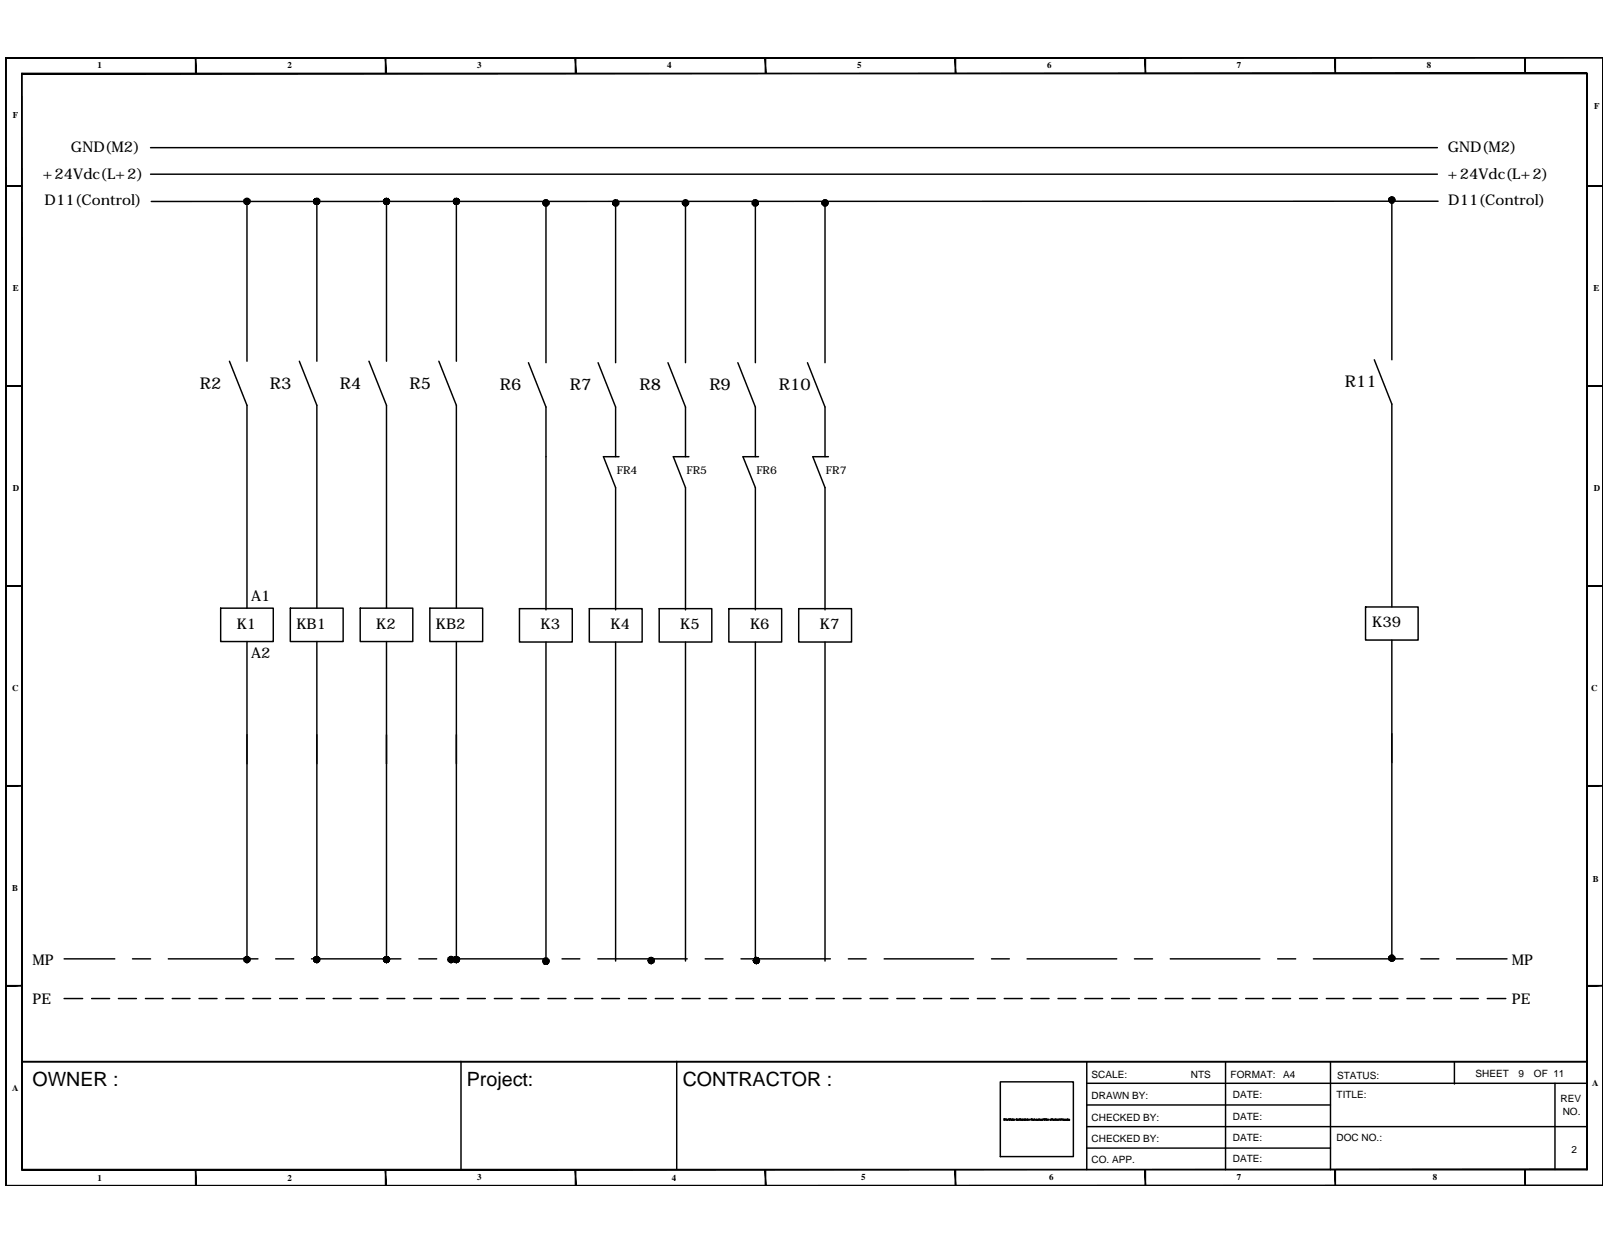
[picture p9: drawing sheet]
<svg xmlns="http://www.w3.org/2000/svg" width="279mm" height="216mm" viewBox="0 0 279 216" stroke-linecap="round" stroke-linejoin="round" font-family="sans-serif">
<!-- layer: FRAME -->
<g fill="#000" stroke="#000" stroke-width=".17">
<path d="M.9 10h277.8zM.9 10.1l277.8-.1z"/>
<path d="M3.7 12.8l.2 190.5v-190.5zM3.7 12.8l.2 190.5h-.2z"/>
<path d="M34 10l.1 2.8v-2.8zM34 10l.1 2.8h-.1z"/>
<path d="M67 10l.1 2.8v-2.8zM67 10l.1 2.8h-.1z"/>
<path d="M100 10l.1 2.8v-2.8zM100 10l.1 2.8h-.1z"/>
<path d="M133 10l.2 2.8v-2.8zM133 10l.2 2.8h-.2z"/>
<path d="M166 10l.2 2.8v-2.8zM166 10l.2 2.8h-.2z"/>
<path d="M199.1 10l.1 2.8v-2.8zM199.1 10l.1 2.8h-.1z"/>
<path d="M232.1 10l.1 2.8v-2.8zM232.1 10l.1 2.8h-.1z"/>
<path d="M265.1 10l.1 2.8v-2.8zM265.1 10l.1 2.8h-.1z"/>
<path d="M3.8 12.8h272.1v-.1zM3.8 12.7h272.1l-272.1 .1z"/>
<path d="M278.7 10v196.1zM278.7 10v196.1z"/>
<path d="M1 32.3v.1l2.8-.1zM1 32.4l2.8-.1v.1z"/>
<path d="M275.9 32.3v.1l2.8-.1zM275.9 32.4l2.8-.1v.1z"/>
<path d="M1 67v.2l2.8-.2zM1 67.2l2.8-.2v.2z"/>
<path d="M275.9 67v.2l2.8-.2zM275.9 67.2l2.8-.2v.2z"/>
<path d="M1 101.8v.1l2.8-.1zM1 101.9l2.8-.1v.1z"/>
<path d="M275.9 101.8v.1l2.8-.1zM275.9 101.9l2.8-.1v.1z"/>
<path d="M1 136.5v.2l2.8-.2zM1 136.7l2.8-.2v.2z"/>
<path d="M275.9 136.5v.2l2.8-.2zM275.9 136.7l2.8-.2v.2z"/>
<path d="M1 171.3v.1l2.8-.1zM1 171.4l2.8-.1v.1z"/>
<path d="M275.9 171.3v.1l2.8-.1zM275.9 171.4l2.8-.1v.1z"/>
<path d="M.9 10v196.1h.2zM.9 10h.2v196.1z"/>
<path d="M3.8 203.3v.1l272.1-.1zM3.8 203.4l272.1-.1v.1z"/>
<path d="M34 203.3l.1 2.8v-2.8zM34 203.3l.1 2.8h-.1z"/>
<path d="M67 203.3l.1 2.8v-2.8zM67 203.3l.1 2.8h-.1z"/>
<path d="M100 203.3l.1 2.8v-2.8zM100 203.3l.1 2.8h-.1z"/>
<path d="M133 203.4v2.7h.2zM133 203.4h.2v2.7z"/>
<path d="M166 203.3l.2 2.8v-2.8zM166 203.3l.2 2.8h-.2z"/>
<path d="M199.1 203.3l.1 2.8v-2.8zM199.1 203.3l.1 2.8h-.1z"/>
<path d="M232.1 203.3l.1 2.8v-2.8zM232.1 203.3l.1 2.8h-.1z"/>
<path d="M265.1 203.3l.1 2.8v-2.8zM265.1 203.3l.1 2.8h-.1z"/>
<path d="M275.9 12.8v190.5h.1zM275.9 12.8h.1v190.5z"/>
<path d="M1 206.1h277.7zM1 206.1h277.7z"/>
</g>
<path d="M3.8 184.5h272.1zM3.8 184.6v18.7M188.9 192.1h42.4M188.9 195.8h86.9M188.9 188.3h86.9M188.9 199.6h42.4M188.9 184.6v18.7" fill="none" stroke="#000" stroke-width=".25"/>
<!-- layer: 0 -->
<g fill="none" stroke="#000" stroke-width=".25">
<path d="M26.2 30.3h223.7M26.2 25.7h223.7M42.9 35v27.8M55.1 35v27.8M67.2 35v27.8M79.3 35v27.8M94.9 35.3v27.7M107 35.3v27.7M119.2 35.3v27.7M131.3 35.3v27.7M143.4 35.3v27.7M242 34.8v27.7"/>
<path d="M250 35h-223.7M42.9 70.5v35.2M55.1 70.5v35.2M67.2 70.5v35.2M79.3 70.5v35.2M94.9 70.8v35.2M104.9 79.4h2.7M107 70.8v8.6M117.1 79.4h2.7M119.2 70.8v8.6M129.2 79.4h2.7M131.3 70.8v8.6"/>
<path d="M141.3 79.4h2.7M143.4 70.8v8.6M242 70.2v35.3M107 84.8v21.2M119.2 84.8v21.2M131.3 84.8v21.2M143.4 84.8v21.2M38.4 105.7h9.1v5.8h-9.1zM42.9 111.5v55.3M50.5 105.7h9.2v5.8h-9.2zM55.1 111.5v55.3M62.6 105.7h9.2v5.8h-9.2z"/>
<path d="M67.2 111.5v55.3M74.7 105.7h9.2v5.8h-9.2zM79.3 111.5v55.3M90.3 105.8h9.2v5.8h-9.2zM94.9 111.6v55.5M102.5 105.8h9.1v5.8h-9.1zM107 111.6v55.5M114.6 105.8h9.2v5.8h-9.2zM119.2 111.6v55.5M126.7 105.8h9.2v5.8h-9.2zM131.3 111.6v55.5M138.9 105.8h9.2v5.8h-9.2z"/>
<path d="M143.4 111.6v55.5M237.4 105.5h9.2v5.8h-9.2zM242 111.3v55.3M11.1 166.7h8.9M11.1 173.6h3.3M15.9 173.6h3.2M20.6 173.6h3.1M23 166.7h3.2M25.3 173.6h3.1M29.3 166.7h15.5M29.9 173.6h3.1M34.6 173.6h3.1"/>
<path d="M39.3 173.6h3.1M44 173.6h3M47.9 166.7h3.2M48.6 173.6h3.1M53.3 173.6h3.1M54.2 166.7h15.5M57.9 173.6h3.2M62.6 173.6h3.1M67.3 173.6h3.1M71.9 173.6h3.1M72.8 166.7h3.1M76.6 173.6h3.1"/>
<path d="M79.1 166.7h15.5M81.3 173.6h3.1M86 173.6h3M90.6 173.6h3.1M95.3 173.6h3.1M97.7 166.7h3.1M99.9 173.6h3.2M103.9 166.7h15.6M104.6 173.6h3.1M109.3 173.6h3.1M113.9 173.6h3.2M118.6 173.6h3.1"/>
<path d="M122.6 166.7h3.1M123.3 173.6h3.1M127.9 173.6h3.1M128.8 166.7h15.6M132.6 173.6h3.1M137.3 173.6h3.1M141.9 173.6h3.1M146.6 173.6h3.1M147.5 166.7h3.1M151.3 173.6h3.1M153.7 166.7h15.6M155.9 173.6h3.2"/>
<path d="M160.6 173.6h3.1M165.3 173.6h3.1M169.9 173.6h3.1M172.4 166.7h3.1M174.6 173.6h3.1M178.6 166.7h15.6M179.3 173.6h3.1M184 173.6h3M188.6 173.6h3.1M193.3 173.6h3.1M197.2 166.7h3.2M197.9 173.6h3.2"/>
<path d="M202.6 173.6h3.1M203.5 166.7h15.5M207.3 173.6h3.1M211.9 173.6h3.1M216.6 173.6h3.1M221.2 173.6h3.2M222.1 166.7h3.2M225.9 173.6h3.1M228.4 166.7h15.5M230.6 173.6h3.1M235.3 173.6h3.1M239.9 173.6h3.1"/>
<path d="M244.6 173.6h3.1M247 166.7h3.2M249.3 173.6h3.1M253.3 166.7h8.7M253.9 173.6h3.1M258.6 173.6h3.2M80.2 184.5v18.8M117.7 184.5v18.8M173.9 188.1h12.7v13h-12.7zM174.6 194.5h.1M174.6 194.7h.1M174.6 194.5v.2"/>
<path d="M174.7 194.6v.1M174.8 194.5l.1 .2M174.9 194.6l.2 .1M174.9 194.5v.2M175.1 194.7h.1M175.2 194.6v.1M175.3 194.6l-.1 .1M175.4 194.5l.1 .2M175.5 194.6h.2v-.1h-.2v.2M175.7 194.5v.2M175.8 194.6h.1h-.1l.1 .1M176 194.6h.1z"/>
<path d="M176.1 194.5v.2M176.2 194.6h.1h-.1v.1M176.5 194.6h-.2l.2 .1M176.7 194.6l.1-.1h-.1v.2M176.9 194.6h.1v.1zM177 194.7h.1M177.1 194.6h.1M177.1 194.6v.1M177.3 194.5v.2M177.3 194.6l.1 .1M177.4 194.6h-.1M177.4 194.5v.2"/>
<path d="M177.5 194.6l.1 .1M177.5 194.6v.1M177.7 194.7h.1v-.1l-.1 .1h.1M177.9 194.5l.1 .2M178.1 194.6h.1l-.1 .1M178.1 194.6v.1M178.2 194.5v.2M178.3 194.6h.1v.1M178.5 194.6h.1zM178.6 194.5v.2M178.7 194.6h.1h-.1v.1M179 194.6h-.1v.1h.1"/>
<path d="M179.2 194.6h.1M179.3 194.5v.2M179.4 194.5v.2M179.5 194.6l.1 .1M179.5 194.6v.1M179.6 194.6l.2 .1zM179.8 194.7h.1M179.8 194.5l.1 .2M180.1 194.6h.1v.1h-.1M180.1 194.6v.1M180.3 194.6l.1 .1zM180.4 194.7h.1"/>
<path d="M180.6 194.6h-.1l.1 .1M180.7 194.5v.2M180.7 194.6l.1 .1M180.8 194.6h-.1M180.9 194.6v.1zM180.9 194.7h.1M181 194.7h.2l-.1-.1-.1 .1h.2M181.2 194.6h.1h-.1l.1 .1M181.4 194.5l.1 .2M181.6 194.6l.1-.1h-.1v.2M181.8 194.5v.2M181.8 194.6h.2z"/>
<path d="M182 194.5v.2M182 194.6h.1h-.1l.1 .1M182.3 194.6h-.1v.1h.1M182.6 194.6l.1 .1zM182.7 194.7h.1M182.8 194.6h.3M182.8 194.5l.1 .2M183 194.5l.1 .2M183.1 194.6l.1 .1zM183.2 194.7h.1M183.4 194.6h-.1v.1h.1M183.5 194.6l.1 .1"/>
<path d="M183.5 194.5v.2M183.7 194.6h.1v.1M183.7 194.6v.1M183.9 194.6h.1h-.1l.1 .1M184 194.6l.2 .1M184 194.6v.1M184.2 194.6h.1M184.3 194.5v.2M184.5 194.6l-.1 .1M184.6 194.5l.1 .2M184.8 194.5v.2M184.9 194.6l.1 .1h-.1z"/>
<path d="M185.1 194.7h.1l-.1-.1v.1h.1M185.2 194.6h.1v.1zM185.4 194.7h.1M185.6 194.6v.1h-.1M185.6 194.5h.1M185.6 194.6h.2l-.2 .1M185.6 194.6v.1M185.8 194.7h.1v-.1l-.1 .1h.1M213.1 184.6v18.7M231.3 184.6v18.7M252.9 184.7v3.7M270.4 188.3v15"/>
</g>
<g fill="#000" stroke="#000" stroke-width=".17">
<path d="M42.4 35l.1 .3 .4-.3zM42.5 35.3l.4-.3-.2 .5zM42.9 35l-.2 .5h.2z"/>
<path d="M42.4 35l.1 .3 .4-.3zM42.5 35.3l.4-.3-.2 .5zM42.9 35l-.2 .5h.2z"/>
<path d="M42.5 35l.1 .2 .3-.2zM42.6 35.2l.3-.2-.2 .4zM42.9 35l-.2 .4h.2z"/>
<path d="M42.5 35l.1 .2 .3-.2zM42.6 35.2l.3-.2-.2 .4zM42.9 35l-.2 .4h.2z"/>
<path d="M42.7 34.6l.2 .4v-.4zM42.6 34.8l.1-.2 .2 .4zM42.6 34.8l-.1 .2h.4z"/>
<path d="M42.9 35v.4h.3zM42.9 35l.4 .2-.1 .2zM42.9 35l.4 .2 .1-.2z"/>
<path d="M42.7 34.5l.2 .5v-.5zM42.5 34.7l.2-.2 .2 .5zM42.5 34.7l-.1 .3h.5z"/>
<path d="M42.9 35v.5h.3zM42.9 35l.5 .3-.2 .2zM42.9 35l.5 .3 .1-.3z"/>
<path d="M42.7 34.6l.2 .4v-.4zM42.6 34.8l.1-.2 .2 .4zM42.6 34.8l-.1 .2h.4z"/>
<path d="M42.9 35v.4h.3zM42.9 35l.4 .2-.1 .2zM42.9 35l.4 .2 .1-.2z"/>
<path d="M42.7 34.5l.2 .5v-.5zM42.5 34.7l.2-.2 .2 .5zM42.5 34.7l-.1 .3h.5z"/>
<path d="M42.9 35v.5h.3zM42.9 35l.5 .3-.2 .2zM42.9 35l.5 .3 .1-.3z"/>
<path d="M42.9 35h.5l-.1-.2zM43.2 34.6l.1 .2-.4 .2zM42.9 34.6v.4l.3-.4z"/>
<path d="M42.9 35h.5l-.1-.2zM43.2 34.6l.1 .2-.4 .2zM42.9 34.6v.4l.3-.4z"/>
<path d="M42.9 35h.6l-.1-.3zM43.2 34.5l.2 .2-.5 .3zM42.9 34.5v.5l.3-.5z"/>
<path d="M42.9 35h.6l-.1-.3zM43.2 34.5l.2 .2-.5 .3zM42.9 34.5v.5l.3-.5z"/>
<path d="M54.5 35l.1 .3 .5-.3zM54.6 35.3l.5-.3-.3 .5zM55.1 35l-.3 .5h.3z"/>
<path d="M54.5 35l.1 .3 .5-.3zM54.6 35.3l.5-.3-.3 .5zM55.1 35l-.3 .5h.3z"/>
<path d="M54.7 35v.2l.4-.2zM54.7 35.2l.4-.2-.2 .4zM55.1 35l-.2 .4h.2z"/>
<path d="M54.7 35v.2l.4-.2zM54.7 35.2l.4-.2-.2 .4zM55.1 35l-.2 .4h.2z"/>
<path d="M54.9 34.6l.2 .4v-.4zM54.7 34.8l.2-.2 .2 .4zM54.7 34.8v.2h.4z"/>
<path d="M55.1 35v.4h.2zM55.1 35l.3 .2-.1 .2zM55.1 35l.3 .2 .1-.2z"/>
<path d="M54.8 34.5l.3 .5v-.5zM54.8 34.5l.3 .5-.5-.3zM54.6 34.7l-.1 .3h.6z"/>
<path d="M55.1 35v.5h.2zM55.1 35l.5 .3-.3 .2zM55.1 35l.5 .3v-.3z"/>
<path d="M54.9 34.6l.2 .4v-.4zM54.7 34.8l.2-.2 .2 .4zM54.7 34.8v.2h.4z"/>
<path d="M55.1 35v.4h.2zM55.1 35l.3 .2-.1 .2zM55.1 35l.3 .2 .1-.2z"/>
<path d="M54.8 34.5l.3 .5v-.5zM54.8 34.5l.3 .5-.5-.3zM54.6 34.7l-.1 .3h.6z"/>
<path d="M55.1 35v.5h.2zM55.1 35l.5 .3-.3 .2zM55.1 35l.5 .3v-.3z"/>
<path d="M55.1 35h.4l-.1-.2zM55.3 34.6l.1 .2-.3 .2zM55.1 34.6v.4l.2-.4z"/>
<path d="M55.1 35h.4l-.1-.2zM55.3 34.6l.1 .2-.3 .2zM55.1 34.6v.4l.2-.4z"/>
<path d="M55.1 35h.5v-.3zM55.3 34.5l.3 .2-.5 .3zM55.1 34.5v.5l.2-.5z"/>
<path d="M55.1 35h.5v-.3zM55.3 34.5l.3 .2-.5 .3zM55.1 34.5v.5l.2-.5z"/>
<path d="M66.6 35l.1 .3 .5-.3zM66.7 35.3l.5-.3-.3 .5zM67.2 35l-.3 .5h.3z"/>
<path d="M66.6 35l.1 .3 .5-.3zM66.7 35.3l.5-.3-.3 .5zM67.2 35l-.3 .5h.3z"/>
<path d="M66.8 35l.1 .2 .3-.2zM66.9 35.2l.3-.2-.2 .4zM67.2 35l-.2 .4h.2z"/>
<path d="M66.8 35l.1 .2 .3-.2zM66.9 35.2l.3-.2-.2 .4zM67.2 35l-.2 .4h.2z"/>
<path d="M67 34.6l.2 .4v-.4zM67 34.6l.2 .4-.3-.2zM66.9 34.8l-.1 .2h.4z"/>
<path d="M67.2 35v.4h.2zM67.2 35l.4 .2-.2 .2zM67.2 35l.4 .2v-.2z"/>
<path d="M66.9 34.5l.3 .5v-.5zM66.9 34.5l.3 .5-.5-.3zM66.7 34.7l-.1 .3h.6z"/>
<path d="M67.2 35v.5h.3zM67.2 35l.5 .3-.2 .2zM67.2 35l.5 .3v-.3z"/>
<path d="M67 34.6l.2 .4v-.4zM67 34.6l.2 .4-.3-.2zM66.9 34.8l-.1 .2h.4z"/>
<path d="M67.2 35v.4h.2zM67.2 35l.4 .2-.2 .2zM67.2 35l.4 .2v-.2z"/>
<path d="M66.9 34.5l.3 .5v-.5zM66.9 34.5l.3 .5-.5-.3zM66.7 34.7l-.1 .3h.6z"/>
<path d="M67.2 35v.5h.3zM67.2 35l.5 .3-.2 .2zM67.2 35l.5 .3v-.3z"/>
<path d="M67.2 35h.4v-.2zM67.4 34.6l.2 .2-.4 .2zM67.2 34.6v.4l.2-.4z"/>
<path d="M67.2 35h.4v-.2zM67.4 34.6l.2 .2-.4 .2zM67.2 34.6v.4l.2-.4z"/>
<path d="M67.2 35h.5v-.3zM67.5 34.5l.2 .2-.5 .3zM67.2 34.5v.5l.3-.5z"/>
<path d="M67.2 35h.5v-.3zM67.5 34.5l.2 .2-.5 .3zM67.2 34.5v.5l.3-.5z"/>
<path d="M78.8 35l.1 .3 .4-.3zM78.9 35.3l.4-.3-.2 .5zM79.3 35l-.2 .5h.2z"/>
<path d="M78.8 35l.1 .3 .4-.3zM78.9 35.3l.4-.3-.2 .5zM79.3 35l-.2 .5h.2z"/>
<path d="M78.9 35l.1 .2 .3-.2zM79 35.2l.3-.2-.2 .4zM79.3 35l-.2 .4h.2z"/>
<path d="M78.9 35l.1 .2 .3-.2zM79 35.2l.3-.2-.2 .4zM79.3 35l-.2 .4h.2z"/>
<path d="M79.1 34.6l.2 .4v-.4zM79 34.8l.1-.2 .2 .4zM79 34.8l-.1 .2h.4z"/>
<path d="M79.3 35v.4h.3zM79.3 35l.4 .2-.1 .2zM79.3 35l.4 .2 .1-.2z"/>
<path d="M79.1 34.5l.2 .5v-.5zM79.1 34.5l.2 .5-.4-.3zM78.9 34.7l-.1 .3h.5z"/>
<path d="M79.3 35v.5h.3zM79.3 35l.5 .3-.2 .2zM79.3 35l.5 .3 .1-.3z"/>
<path d="M79.1 34.6l.2 .4v-.4zM79 34.8l.1-.2 .2 .4zM79 34.8l-.1 .2h.4z"/>
<path d="M79.3 35v.4h.3zM79.3 35l.4 .2-.1 .2zM79.3 35l.4 .2 .1-.2z"/>
<path d="M79.1 34.5l.2 .5v-.5zM79.1 34.5l.2 .5-.4-.3zM78.9 34.7l-.1 .3h.5z"/>
<path d="M79.3 35v.5h.3zM79.3 35l.5 .3-.2 .2zM79.3 35l.5 .3 .1-.3z"/>
<path d="M79.3 35h.5l-.1-.2zM79.6 34.6l.1 .2-.4 .2zM79.3 34.6v.4l.3-.4z"/>
<path d="M79.3 35h.5l-.1-.2zM79.6 34.6l.1 .2-.4 .2zM79.3 34.6v.4l.3-.4z"/>
<path d="M79.3 35h.6l-.1-.3zM79.6 34.5l.2 .2-.5 .3zM79.3 34.5v.5l.3-.5z"/>
<path d="M79.3 35h.6l-.1-.3zM79.6 34.5l.2 .2-.5 .3zM79.3 34.5v.5l.3-.5z"/>
<path d="M94.4 35.3l.1 .2 .4-.2zM94.5 35.5l.4-.2-.3 .4zM94.9 35.3l-.3 .4 .3 .1z"/>
<path d="M94.4 35.3l.1 .2 .4-.2zM94.5 35.5l.4-.2-.3 .4zM94.9 35.3l-.3 .4 .3 .1z"/>
<path d="M94.5 35.3v.2l.4-.2zM94.5 35.5l.4-.2-.2 .3zM94.9 35.3l-.2 .3 .2 .1z"/>
<path d="M94.5 35.3v.2l.4-.2zM94.5 35.5l.4-.2-.2 .3zM94.9 35.3l-.2 .3 .2 .1z"/>
<path d="M94.7 34.9l.2 .4v-.4zM94.7 34.9l.2 .4-.4-.2zM94.5 35.1v.2h.4z"/>
<path d="M94.9 35.3v.4l.2-.1zM94.9 35.3l.4 .2-.2 .1zM94.9 35.3l.4 .2v-.2z"/>
<path d="M94.6 34.8l.3 .5v-.6zM94.6 34.8l.3 .5-.4-.3zM94.5 35l-.1 .3h.5z"/>
<path d="M94.9 35.3v.5l.3-.1zM94.9 35.3l.5 .2-.2 .2zM94.9 35.3l.5 .2 .1-.2z"/>
<path d="M94.7 34.9l.2 .4v-.4zM94.7 34.9l.2 .4-.4-.2zM94.5 35.1v.2h.4z"/>
<path d="M94.9 35.3v.4l.2-.1zM94.9 35.3l.4 .2-.2 .1zM94.9 35.3l.4 .2v-.2z"/>
<path d="M94.6 34.8l.3 .5v-.6zM94.6 34.8l.3 .5-.4-.3zM94.5 35l-.1 .3h.5z"/>
<path d="M94.9 35.3v.5l.3-.1zM94.9 35.3l.5 .2-.2 .2zM94.9 35.3l.5 .2 .1-.2z"/>
<path d="M94.9 35.3h.4v-.2zM95.1 34.9l.2 .2-.4 .2zM94.9 34.9v.4l.2-.4z"/>
<path d="M94.9 35.3h.4v-.2zM95.1 34.9l.2 .2-.4 .2zM94.9 34.9v.4l.2-.4z"/>
<path d="M94.9 35.3h.6l-.1-.3zM95.2 34.8l.2 .2-.5 .3zM94.9 34.7v.6l.3-.5z"/>
<path d="M94.9 35.3h.6l-.1-.3zM95.2 34.8l.2 .2-.5 .3zM94.9 34.7v.6l.3-.5z"/>
<path d="M106.5 35.3l.1 .2 .4-.2zM106.6 35.5l.4-.2-.2 .4zM107 35.3l-.2 .4 .2 .1z"/>
<path d="M106.5 35.3l.1 .2 .4-.2zM106.6 35.5l.4-.2-.2 .4zM107 35.3l-.2 .4 .2 .1z"/>
<path d="M106.7 35.3v.2l.3-.2zM106.7 35.5l.3-.2-.2 .3zM107 35.3l-.2 .3 .2 .1z"/>
<path d="M106.7 35.3v.2l.3-.2zM106.7 35.5l.3-.2-.2 .3zM107 35.3l-.2 .3 .2 .1z"/>
<path d="M106.8 34.9l.2 .4v-.4zM106.8 34.9l.2 .4-.3-.2zM106.7 35.1v.2h.3z"/>
<path d="M107 35.3v.4l.2-.1zM107 35.3l.4 .2-.2 .1zM107 35.3l.4 .2 .1-.2z"/>
<path d="M106.8 34.8l.2 .5v-.6zM106.8 34.8l.2 .5-.4-.3zM106.6 35l-.1 .3h.5z"/>
<path d="M107 35.3v.5l.3-.1zM107 35.3l.5 .2-.2 .2zM107 35.3l.5 .2 .1-.2z"/>
<path d="M106.8 34.9l.2 .4v-.4zM106.8 34.9l.2 .4-.3-.2zM106.7 35.1v.2h.3z"/>
<path d="M107 35.3v.4l.2-.1zM107 35.3l.4 .2-.2 .1zM107 35.3l.4 .2 .1-.2z"/>
<path d="M106.8 34.8l.2 .5v-.6zM106.8 34.8l.2 .5-.4-.3zM106.6 35l-.1 .3h.5z"/>
<path d="M107 35.3v.5l.3-.1zM107 35.3l.5 .2-.2 .2zM107 35.3l.5 .2 .1-.2z"/>
<path d="M107 35.3h.5l-.1-.2zM107.2 34.9l.2 .2-.4 .2zM107 34.9v.4l.2-.4z"/>
<path d="M107 35.3h.5l-.1-.2zM107.2 34.9l.2 .2-.4 .2zM107 34.9v.4l.2-.4z"/>
<path d="M107 35.3h.6l-.1-.3zM107.3 34.8l.2 .2-.5 .3zM107 34.7v.6l.3-.5z"/>
<path d="M107 35.3h.6l-.1-.3zM107.3 34.8l.2 .2-.5 .3zM107 34.7v.6l.3-.5z"/>
<path d="M118.6 35.3l.1 .2 .5-.2zM118.7 35.5l.5-.2-.3 .4zM119.2 35.3l-.3 .4 .3 .1z"/>
<path d="M118.6 35.3l.1 .2 .5-.2zM118.7 35.5l.5-.2-.3 .4zM119.2 35.3l-.3 .4 .3 .1z"/>
<path d="M118.8 35.3v.2l.4-.2zM118.8 35.5l.4-.2-.2 .3zM119.2 35.3l-.2 .3 .2 .1z"/>
<path d="M118.8 35.3v.2l.4-.2zM118.8 35.5l.4-.2-.2 .3zM119.2 35.3l-.2 .3 .2 .1z"/>
<path d="M119 34.9l.2 .4v-.4zM119 34.9l.2 .4-.4-.2zM118.8 35.1v.2h.4z"/>
<path d="M119.2 35.3v.4l.2-.1zM119.2 35.3l.4 .2-.2 .1zM119.2 35.3l.4 .2v-.2z"/>
<path d="M118.9 34.8l.3 .5v-.6zM118.9 34.8l.3 .5-.5-.3zM118.7 35l-.1 .3h.6z"/>
<path d="M119.2 35.3v.5l.2-.1zM119.2 35.3l.4 .2-.2 .2zM119.2 35.3l.4 .2 .1-.2z"/>
<path d="M119 34.9l.2 .4v-.4zM119 34.9l.2 .4-.4-.2zM118.8 35.1v.2h.4z"/>
<path d="M119.2 35.3v.4l.2-.1zM119.2 35.3l.4 .2-.2 .1zM119.2 35.3l.4 .2v-.2z"/>
<path d="M118.9 34.8l.3 .5v-.6zM118.9 34.8l.3 .5-.5-.3zM118.7 35l-.1 .3h.6z"/>
<path d="M119.2 35.3v.5l.2-.1zM119.2 35.3l.4 .2-.2 .2zM119.2 35.3l.4 .2 .1-.2z"/>
<path d="M119.2 35.3h.4v-.2zM119.4 34.9l.2 .2-.4 .2zM119.2 34.9v.4l.2-.4z"/>
<path d="M119.2 35.3h.4v-.2zM119.4 34.9l.2 .2-.4 .2zM119.2 34.9v.4l.2-.4z"/>
<path d="M119.2 35.3h.5l-.1-.3zM119.4 34.8l.2 .2-.4 .3zM119.2 34.7v.6l.2-.5z"/>
<path d="M119.2 35.3h.5l-.1-.3zM119.4 34.8l.2 .2-.4 .3zM119.2 34.7v.6l.2-.5z"/>
<path d="M130.8 35.3v.2l.5-.2zM130.8 35.5l.5-.2-.3 .4zM131.3 35.3l-.3 .4 .3 .1z"/>
<path d="M130.8 35.3v.2l.5-.2zM130.8 35.5l.5-.2-.3 .4zM131.3 35.3l-.3 .4 .3 .1z"/>
<path d="M130.9 35.3l.1 .2 .3-.2zM131 35.5l.3-.2-.2 .3zM131.3 35.3l-.2 .3 .2 .1z"/>
<path d="M130.9 35.3l.1 .2 .3-.2zM131 35.5l.3-.2-.2 .3zM131.3 35.3l-.2 .3 .2 .1z"/>
<path d="M131.1 34.9l.2 .4v-.4zM131.1 34.9l.2 .4-.3-.2zM131 35.1l-.1 .2h.4z"/>
<path d="M131.3 35.3v.4l.2-.1zM131.3 35.3l.4 .2-.2 .1zM131.3 35.3l.4 .2v-.2z"/>
<path d="M131 34.8l.3 .5v-.6zM131 34.8l.3 .5-.5-.3zM130.8 35v.3h.5z"/>
<path d="M131.3 35.3v.5l.3-.1zM131.3 35.3l.5 .2-.2 .2zM131.3 35.3l.5 .2v-.2z"/>
<path d="M131.1 34.9l.2 .4v-.4zM131.1 34.9l.2 .4-.3-.2zM131 35.1l-.1 .2h.4z"/>
<path d="M131.3 35.3v.4l.2-.1zM131.3 35.3l.4 .2-.2 .1zM131.3 35.3l.4 .2v-.2z"/>
<path d="M131 34.8l.3 .5v-.6zM131 34.8l.3 .5-.5-.3zM130.8 35v.3h.5z"/>
<path d="M131.3 35.3v.5l.3-.1zM131.3 35.3l.5 .2-.2 .2zM131.3 35.3l.5 .2v-.2z"/>
<path d="M131.3 35.3h.4v-.2zM131.5 34.9l.2 .2-.4 .2zM131.3 34.9v.4l.2-.4z"/>
<path d="M131.3 35.3h.4v-.2zM131.5 34.9l.2 .2-.4 .2zM131.3 34.9v.4l.2-.4z"/>
<path d="M131.3 35.3h.5v-.3zM131.6 34.8l.2 .2-.5 .3zM131.3 34.7v.6l.3-.5z"/>
<path d="M131.3 35.3h.5v-.3zM131.6 34.8l.2 .2-.5 .3zM131.3 34.7v.6l.3-.5z"/>
<path d="M142.9 35.3l.1 .2 .4-.2zM143 35.5l.4-.2-.2 .4zM143.4 35.3l-.2 .4 .2 .1z"/>
<path d="M142.9 35.3l.1 .2 .4-.2zM143 35.5l.4-.2-.2 .4zM143.4 35.3l-.2 .4 .2 .1z"/>
<path d="M143 35.3l.1 .2 .3-.2zM143.1 35.5l.3-.2-.2 .3zM143.4 35.3l-.2 .3 .2 .1z"/>
<path d="M143 35.3l.1 .2 .3-.2zM143.1 35.5l.3-.2-.2 .3zM143.4 35.3l-.2 .3 .2 .1z"/>
<path d="M143.2 34.9l.2 .4v-.4zM143.2 34.9l.2 .4-.3-.2zM143.1 35.1l-.1 .2h.4z"/>
<path d="M143.4 35.3v.4l.3-.1zM143.4 35.3l.4 .2-.1 .1zM143.4 35.3l.4 .2 .1-.2z"/>
<path d="M143.2 34.8l.2 .5v-.6zM143 35l.2-.2 .2 .5zM143 35l-.1 .3h.5z"/>
<path d="M143.4 35.3v.5l.3-.1zM143.4 35.3l.5 .2-.2 .2zM143.4 35.3l.5 .2 .1-.2z"/>
<path d="M143.2 34.9l.2 .4v-.4zM143.2 34.9l.2 .4-.3-.2zM143.1 35.1l-.1 .2h.4z"/>
<path d="M143.4 35.3v.4l.3-.1zM143.4 35.3l.4 .2-.1 .1zM143.4 35.3l.4 .2 .1-.2z"/>
<path d="M143.2 34.8l.2 .5v-.6zM143 35l.2-.2 .2 .5zM143 35l-.1 .3h.5z"/>
<path d="M143.4 35.3v.5l.3-.1zM143.4 35.3l.5 .2-.2 .2zM143.4 35.3l.5 .2 .1-.2z"/>
<path d="M143.4 35.3h.5l-.1-.2zM143.7 34.9l.1 .2-.4 .2zM143.4 34.9v.4l.3-.4z"/>
<path d="M143.4 35.3h.5l-.1-.2zM143.7 34.9l.1 .2-.4 .2zM143.4 34.9v.4l.3-.4z"/>
<path d="M143.4 35.3h.6l-.1-.3zM143.7 34.8l.2 .2-.5 .3zM143.4 34.7v.6l.3-.5z"/>
<path d="M143.4 35.3h.6l-.1-.3zM143.7 34.8l.2 .2-.5 .3zM143.4 34.7v.6l.3-.5z"/>
<path d="M241.4 34.8l.1 .2 .5-.2zM241.5 35l.5-.2-.3 .4zM242 34.8l-.3 .4 .3 .1z"/>
<path d="M241.4 34.8l.1 .2 .5-.2zM241.5 35l.5-.2-.3 .4zM242 34.8l-.3 .4 .3 .1z"/>
<path d="M241.6 34.8v.2l.4-.2zM241.6 35l.4-.2-.2 .3zM242 34.8l-.2 .3 .2 .1z"/>
<path d="M241.6 34.8v.2l.4-.2zM241.6 35l.4-.2-.2 .3zM242 34.8l-.2 .3 .2 .1z"/>
<path d="M241.8 34.4l.2 .4v-.5zM241.6 34.6l.2-.2 .2 .4zM241.6 34.6v.2h.4z"/>
<path d="M242 34.8v.4l.2-.1zM242 34.8l.4 .2-.2 .1zM242 34.8l.4 .2v-.2z"/>
<path d="M241.7 34.3l.3 .5v-.6zM241.5 34.5l.2-.2 .3 .5zM241.5 34.5l-.1 .3h.6z"/>
<path d="M242 34.8v.5l.2-.1zM242 34.8l.5 .2-.3 .2zM242 34.8l.5 .2v-.2z"/>
<path d="M241.8 34.4l.2 .4v-.5zM241.6 34.6l.2-.2 .2 .4zM241.6 34.6v.2h.4z"/>
<path d="M242 34.8v.4l.2-.1zM242 34.8l.4 .2-.2 .1zM242 34.8l.4 .2v-.2z"/>
<path d="M241.7 34.3l.3 .5v-.6zM241.5 34.5l.2-.2 .3 .5zM241.5 34.5l-.1 .3h.6z"/>
<path d="M242 34.8v.5l.2-.1zM242 34.8l.5 .2-.3 .2zM242 34.8l.5 .2v-.2z"/>
<path d="M242 34.8h.4v-.2zM242.2 34.4l.2 .2-.4 .2zM242 34.3v.5l.2-.4z"/>
<path d="M242 34.8h.4v-.2zM242.2 34.4l.2 .2-.4 .2zM242 34.3v.5l.2-.4z"/>
<path d="M242 34.8h.5v-.3zM242.2 34.3l.3 .2-.5 .3zM242 34.2v.6l.2-.5z"/>
<path d="M242 34.8h.5v-.3zM242.2 34.3l.3 .2-.5 .3zM242 34.2v.6l.2-.5z"/>
<path d="M42.4 166.8l.1 .3 .4-.3zM42.5 167.1l.4-.3-.2 .5zM42.9 166.8l-.2 .5 .2 .1z"/>
<path d="M42.4 166.8l.1 .3 .4-.3zM42.5 167.1l.4-.3-.2 .5zM42.9 166.8l-.2 .5 .2 .1z"/>
<path d="M42.5 166.8l.1 .2 .3-.2zM42.6 167l.3-.2-.2 .3zM42.9 166.8l-.2 .3 .2 .1z"/>
<path d="M42.5 166.8l.1 .2 .3-.2zM42.6 167l.3-.2-.2 .3zM42.9 166.8l-.2 .3 .2 .1z"/>
<path d="M42.7 166.4l.2 .4v-.4zM42.7 166.4l.2 .4-.3-.2zM42.6 166.6l-.1 .2h.4z"/>
<path d="M42.9 166.8v.4l.3-.1zM42.9 166.8l.4 .2-.1 .1zM42.9 166.8l.4 .2 .1-.2z"/>
<path d="M42.7 166.3l.2 .5v-.5zM42.5 166.5l.2-.2 .2 .5zM42.5 166.5l-.1 .3h.5z"/>
<path d="M42.9 166.8v.6l.3-.1zM42.9 166.8l.5 .3-.2 .2zM42.9 166.8l.5 .3 .1-.3z"/>
<path d="M42.7 166.4l.2 .4v-.4zM42.7 166.4l.2 .4-.3-.2zM42.6 166.6l-.1 .2h.4z"/>
<path d="M42.9 166.8v.4l.3-.1zM42.9 166.8l.4 .2-.1 .1zM42.9 166.8l.4 .2 .1-.2z"/>
<path d="M42.7 166.3l.2 .5v-.5zM42.5 166.5l.2-.2 .2 .5zM42.5 166.5l-.1 .3h.5z"/>
<path d="M42.9 166.8v.6l.3-.1zM42.9 166.8l.5 .3-.2 .2zM42.9 166.8l.5 .3 .1-.3z"/>
<path d="M42.9 166.8h.5l-.1-.2zM43.2 166.4l.1 .2-.4 .2zM42.9 166.4v.4l.3-.4z"/>
<path d="M42.9 166.8h.5l-.1-.2zM43.2 166.4l.1 .2-.4 .2zM42.9 166.4v.4l.3-.4z"/>
<path d="M42.9 166.8h.6l-.1-.3zM43.2 166.3l.2 .2-.5 .3zM42.9 166.3v.5l.3-.5z"/>
<path d="M42.9 166.8h.6l-.1-.3zM43.2 166.3l.2 .2-.5 .3zM42.9 166.3v.5l.3-.5z"/>
<path d="M54.5 166.8l.1 .3 .5-.3zM54.6 167.1l.5-.3-.3 .5zM55.1 166.8l-.3 .5 .3 .1z"/>
<path d="M54.5 166.8l.1 .3 .5-.3zM54.6 167.1l.5-.3-.3 .5zM55.1 166.8l-.3 .5 .3 .1z"/>
<path d="M54.7 166.8v.2l.4-.2zM54.7 167l.4-.2-.2 .3zM55.1 166.8l-.2 .3 .2 .1z"/>
<path d="M54.7 166.8v.2l.4-.2zM54.7 167l.4-.2-.2 .3zM55.1 166.8l-.2 .3 .2 .1z"/>
<path d="M54.9 166.4l.2 .4v-.4zM54.9 166.4l.2 .4-.4-.2zM54.7 166.6v.2h.4z"/>
<path d="M55.1 166.8v.4l.2-.1zM55.1 166.8l.3 .2-.1 .1zM55.1 166.8l.3 .2 .1-.2z"/>
<path d="M54.8 166.3l.3 .5v-.5zM54.6 166.5l.2-.2 .3 .5zM54.6 166.5l-.1 .3h.6z"/>
<path d="M55.1 166.8v.6l.2-.1zM55.1 166.8l.5 .3-.3 .2zM55.1 166.8l.5 .3v-.3z"/>
<path d="M54.9 166.4l.2 .4v-.4zM54.9 166.4l.2 .4-.4-.2zM54.7 166.6v.2h.4z"/>
<path d="M55.1 166.8v.4l.2-.1zM55.1 166.8l.3 .2-.1 .1zM55.1 166.8l.3 .2 .1-.2z"/>
<path d="M54.8 166.3l.3 .5v-.5zM54.6 166.5l.2-.2 .3 .5zM54.6 166.5l-.1 .3h.6z"/>
<path d="M55.1 166.8v.6l.2-.1zM55.1 166.8l.5 .3-.3 .2zM55.1 166.8l.5 .3v-.3z"/>
<path d="M55.1 166.8h.4l-.1-.2zM55.3 166.4l.1 .2-.3 .2zM55.1 166.4v.4l.2-.4z"/>
<path d="M55.1 166.8h.4l-.1-.2zM55.3 166.4l.1 .2-.3 .2zM55.1 166.4v.4l.2-.4z"/>
<path d="M55.1 166.8h.5v-.3zM55.3 166.3l.3 .2-.5 .3zM55.1 166.3v.5l.2-.5z"/>
<path d="M55.1 166.8h.5v-.3zM55.3 166.3l.3 .2-.5 .3zM55.1 166.3v.5l.2-.5z"/>
<path d="M66.6 166.8l.1 .3 .5-.3zM66.7 167.1l.5-.3-.3 .5zM67.2 166.8l-.3 .5 .3 .1z"/>
<path d="M66.6 166.8l.1 .3 .5-.3zM66.7 167.1l.5-.3-.3 .5zM67.2 166.8l-.3 .5 .3 .1z"/>
<path d="M66.8 166.8l.1 .2 .3-.2zM66.9 167l.3-.2-.2 .3zM67.2 166.8l-.2 .3 .2 .1z"/>
<path d="M66.8 166.8l.1 .2 .3-.2zM66.9 167l.3-.2-.2 .3zM67.2 166.8l-.2 .3 .2 .1z"/>
<path d="M67 166.4l.2 .4v-.4zM67 166.4l.2 .4-.3-.2zM66.9 166.6l-.1 .2h.4z"/>
<path d="M67.2 166.8v.4l.2-.1zM67.2 166.8l.4 .2-.2 .1zM67.2 166.8l.4 .2v-.2z"/>
<path d="M66.9 166.3l.3 .5v-.5zM66.7 166.5l.2-.2 .3 .5zM66.7 166.5l-.1 .3h.6z"/>
<path d="M67.2 166.8v.6l.3-.1zM67.2 166.8l.5 .3-.2 .2zM67.2 166.8l.5 .3v-.3z"/>
<path d="M67 166.4l.2 .4v-.4zM67 166.4l.2 .4-.3-.2zM66.9 166.6l-.1 .2h.4z"/>
<path d="M67.2 166.8v.4l.2-.1zM67.2 166.8l.4 .2-.2 .1zM67.2 166.8l.4 .2v-.2z"/>
<path d="M66.9 166.3l.3 .5v-.5zM66.7 166.5l.2-.2 .3 .5zM66.7 166.5l-.1 .3h.6z"/>
<path d="M67.2 166.8v.6l.3-.1zM67.2 166.8l.5 .3-.2 .2zM67.2 166.8l.5 .3v-.3z"/>
<path d="M67.2 166.8h.4v-.2zM67.4 166.4l.2 .2-.4 .2zM67.2 166.4v.4l.2-.4z"/>
<path d="M67.2 166.8h.4v-.2zM67.4 166.4l.2 .2-.4 .2zM67.2 166.4v.4l.2-.4z"/>
<path d="M67.2 166.8h.5v-.3zM67.5 166.3l.2 .2-.5 .3zM67.2 166.3v.5l.3-.5z"/>
<path d="M67.2 166.8h.5v-.3zM67.5 166.3l.2 .2-.5 .3zM67.2 166.3v.5l.3-.5z"/>
<path d="M77.9 166.8v.3l.5-.3zM77.9 167.1l.5-.3-.2 .5zM78.4 166.8l-.2 .5 .2 .1z"/>
<path d="M77.9 166.8v.3l.5-.3zM77.9 167.1l.5-.3-.2 .5zM78.4 166.8l-.2 .5 .2 .1z"/>
<path d="M78 166.8l.1 .2 .3-.2zM78.1 167l.3-.2-.2 .3zM78.4 166.8l-.2 .3 .2 .1z"/>
<path d="M78 166.8l.1 .2 .3-.2zM78.1 167l.3-.2-.2 .3zM78.4 166.8l-.2 .3 .2 .1z"/>
<path d="M78.2 166.4l.2 .4v-.4zM78.2 166.4l.2 .4-.3-.2zM78.1 166.6l-.1 .2h.4z"/>
<path d="M78.4 166.8v.4l.2-.1zM78.4 166.8l.4 .2-.2 .1zM78.4 166.8l.4 .2v-.2z"/>
<path d="M78.2 166.3l.2 .5v-.5zM77.9 166.5l.3-.2 .2 .5zM77.9 166.5v.3h.5z"/>
<path d="M78.4 166.8v.6l.3-.1zM78.4 166.8l.5 .3-.2 .2zM78.4 166.8l.5 .3 .1-.3z"/>
<path d="M78.2 166.4l.2 .4v-.4zM78.2 166.4l.2 .4-.3-.2zM78.1 166.6l-.1 .2h.4z"/>
<path d="M78.4 166.8v.4l.2-.1zM78.4 166.8l.4 .2-.2 .1zM78.4 166.8l.4 .2v-.2z"/>
<path d="M78.2 166.3l.2 .5v-.5zM77.9 166.5l.3-.2 .2 .5zM77.9 166.5v.3h.5z"/>
<path d="M78.4 166.8v.6l.3-.1zM78.4 166.8l.5 .3-.2 .2zM78.4 166.8l.5 .3 .1-.3z"/>
<path d="M78.8 166.8l.1 .3 .4-.3zM78.9 167.1l.4-.3-.2 .5zM79.3 166.8l-.2 .5 .2 .1z"/>
<path d="M78.8 166.8l.1 .3 .4-.3zM78.9 167.1l.4-.3-.2 .5zM79.3 166.8l-.2 .5 .2 .1z"/>
<path d="M78.4 166.8h.4v-.2zM78.6 166.4l.2 .2-.4 .2zM78.4 166.4v.4l.2-.4z"/>
<path d="M78.4 166.8h.4v-.2zM78.6 166.4l.2 .2-.4 .2zM78.4 166.4v.4l.2-.4z"/>
<path d="M78.9 166.8l.1 .2 .3-.2zM79 167l.3-.2-.2 .3zM79.3 166.8l-.2 .3 .2 .1z"/>
<path d="M78.9 166.8l.1 .2 .3-.2zM79 167l.3-.2-.2 .3zM79.3 166.8l-.2 .3 .2 .1z"/>
<path d="M78.4 166.8h.6l-.1-.3zM78.7 166.3l.2 .2-.5 .3zM78.4 166.3v.5l.3-.5z"/>
<path d="M78.4 166.8h.6l-.1-.3zM78.7 166.3l.2 .2-.5 .3zM78.4 166.3v.5l.3-.5z"/>
<path d="M79.1 166.4l.2 .4v-.4zM79.1 166.4l.2 .4-.3-.2zM79 166.6l-.1 .2h.4z"/>
<path d="M79.3 166.8v.4l.3-.1zM79.3 166.8l.4 .2-.1 .1zM79.3 166.8l.4 .2 .1-.2z"/>
<path d="M79.1 166.3l.2 .5v-.5zM79.1 166.3l.2 .5-.4-.3zM78.9 166.5l-.1 .3h.5z"/>
<path d="M79.3 166.8v.6l.3-.1zM79.3 166.8l.5 .3-.2 .2zM79.3 166.8l.5 .3 .1-.3z"/>
<path d="M79.1 166.4l.2 .4v-.4zM79.1 166.4l.2 .4-.3-.2zM79 166.6l-.1 .2h.4z"/>
<path d="M79.3 166.8v.4l.3-.1zM79.3 166.8l.4 .2-.1 .1zM79.3 166.8l.4 .2 .1-.2z"/>
<path d="M79.1 166.3l.2 .5v-.5zM79.1 166.3l.2 .5-.4-.3zM78.9 166.5l-.1 .3h.5z"/>
<path d="M79.3 166.8v.6l.3-.1zM79.3 166.8l.5 .3-.2 .2zM79.3 166.8l.5 .3 .1-.3z"/>
<path d="M79.3 166.8h.5l-.1-.2zM79.6 166.4l.1 .2-.4 .2zM79.3 166.4v.4l.3-.4z"/>
<path d="M79.3 166.8h.5l-.1-.2zM79.6 166.4l.1 .2-.4 .2zM79.3 166.4v.4l.3-.4z"/>
<path d="M79.3 166.8h.6l-.1-.3zM79.6 166.3l.2 .2-.5 .3zM79.3 166.3v.5l.3-.5z"/>
<path d="M79.3 166.8h.6l-.1-.3zM79.6 166.3l.2 .2-.5 .3zM79.3 166.3v.5l.3-.5z"/>
<path d="M94.4 167.1l.1 .3 .4-.3zM94.5 167.4l.4-.3-.3 .5zM94.9 167.1l-.3 .5h.3z"/>
<path d="M94.4 167.1l.1 .3 .4-.3zM94.5 167.4l.4-.3-.3 .5zM94.9 167.1l-.3 .5h.3z"/>
<path d="M94.5 167.1v.2l.4-.2zM94.5 167.3l.4-.2-.2 .3zM94.9 167.1l-.2 .3 .2 .1z"/>
<path d="M94.5 167.1v.2l.4-.2zM94.5 167.3l.4-.2-.2 .3zM94.9 167.1l-.2 .3 .2 .1z"/>
<path d="M94.7 166.7l.2 .4v-.4zM94.5 166.8l.2-.1 .2 .4zM94.5 166.8v.3h.4z"/>
<path d="M94.9 167.1v.4l.2-.1zM94.9 167.1l.4 .2-.2 .1zM94.9 167.1l.4 .2v-.2z"/>
<path d="M94.6 166.6l.3 .5v-.5zM94.6 166.6l.3 .5-.4-.3zM94.5 166.8l-.1 .3h.5z"/>
<path d="M94.9 167.1v.5h.3zM94.9 167.1l.5 .3-.2 .2zM94.9 167.1l.5 .3 .1-.3z"/>
<path d="M94.7 166.7l.2 .4v-.4zM94.5 166.8l.2-.1 .2 .4zM94.5 166.8v.3h.4z"/>
<path d="M94.9 167.1v.4l.2-.1zM94.9 167.1l.4 .2-.2 .1zM94.9 167.1l.4 .2v-.2z"/>
<path d="M94.6 166.6l.3 .5v-.5zM94.6 166.6l.3 .5-.4-.3zM94.5 166.8l-.1 .3h.5z"/>
<path d="M94.9 167.1v.5h.3zM94.9 167.1l.5 .3-.2 .2zM94.9 167.1l.5 .3 .1-.3z"/>
<path d="M94.9 167.1h.4v-.3zM95.1 166.7l.2 .1-.4 .3zM94.9 166.7v.4l.2-.4z"/>
<path d="M94.9 167.1h.4v-.3zM95.1 166.7l.2 .1-.4 .3zM94.9 166.7v.4l.2-.4z"/>
<path d="M94.9 167.1h.6l-.1-.3zM95.2 166.6l.2 .2-.5 .3zM94.9 166.6v.5l.3-.5z"/>
<path d="M94.9 167.1h.6l-.1-.3zM95.2 166.6l.2 .2-.5 .3zM94.9 166.6v.5l.3-.5z"/>
<path d="M112.7 167v.2l.5-.2zM112.7 167.2l.5-.2-.3 .4zM113.2 167l-.3 .4 .3 .1z"/>
<path d="M112.7 167v.2l.5-.2zM112.7 167.2l.5-.2-.3 .4zM113.2 167l-.3 .4 .3 .1z"/>
<path d="M112.9 166.5l.3 .5v-.6zM112.9 166.5l.3 .5-.5-.3zM112.7 166.7v.3h.5z"/>
<path d="M113.2 167v.5l.3-.1zM113.2 167l.5 .2-.2 .2zM113.2 167l.5 .2 .1-.2z"/>
<path d="M112.9 166.5l.3 .5v-.6zM112.9 166.5l.3 .5-.5-.3zM112.7 166.7v.3h.5z"/>
<path d="M113.2 167v.5l.3-.1zM113.2 167l.5 .2-.2 .2zM113.2 167l.5 .2 .1-.2z"/>
<path d="M113.2 167h.6l-.1-.3zM113.5 166.5l.2 .2-.5 .3zM113.2 166.4v.6l.3-.5z"/>
<path d="M113.2 167h.6l-.1-.3zM113.5 166.5l.2 .2-.5 .3zM113.2 166.4v.6l.3-.5z"/>
<path d="M131 167v.2l.5-.2zM131 167.2l.5-.2-.3 .4zM131.5 167l-.3 .4 .3 .1z"/>
<path d="M131 167v.2l.5-.2zM131 167.2l.5-.2-.3 .4zM131.5 167l-.3 .4 .3 .1z"/>
<path d="M131.1 167l.1 .2 .3-.2zM131.2 167.2l.3-.2-.2 .3zM131.5 167l-.2 .3 .2 .1z"/>
<path d="M131.1 167l.1 .2 .3-.2zM131.2 167.2l.3-.2-.2 .3zM131.5 167l-.2 .3 .2 .1z"/>
<path d="M131.3 166.6l.2 .4v-.4zM131.3 166.6l.2 .4-.3-.2zM131.2 166.8l-.1 .2h.4z"/>
<path d="M131.5 167v.4l.2-.1zM131.5 167l.4 .2-.2 .1zM131.5 167l.4 .2v-.2z"/>
<path d="M131.2 166.5l.3 .5v-.6zM131 166.7l.2-.2 .3 .5zM131 166.7v.3h.5z"/>
<path d="M131.5 167v.5l.3-.1zM131.5 167l.5 .2-.2 .2zM131.5 167l.5 .2 .1-.2z"/>
<path d="M131.3 166.6l.2 .4v-.4zM131.3 166.6l.2 .4-.3-.2zM131.2 166.8l-.1 .2h.4z"/>
<path d="M131.5 167v.4l.2-.1zM131.5 167l.4 .2-.2 .1zM131.5 167l.4 .2v-.2z"/>
<path d="M131.2 166.5l.3 .5v-.6zM131 166.7l.2-.2 .3 .5zM131 166.7v.3h.5z"/>
<path d="M131.5 167v.5l.3-.1zM131.5 167l.5 .2-.2 .2zM131.5 167l.5 .2 .1-.2z"/>
<path d="M131.5 167h.4v-.2zM131.7 166.6l.2 .2-.4 .2zM131.5 166.6v.4l.2-.4z"/>
<path d="M131.5 167h.4v-.2zM131.7 166.6l.2 .2-.4 .2zM131.5 166.6v.4l.2-.4z"/>
<path d="M131.5 167h.6l-.1-.3zM131.8 166.5l.2 .2-.5 .3zM131.5 166.4v.6l.3-.5z"/>
<path d="M131.5 167h.6l-.1-.3zM131.8 166.5l.2 .2-.5 .3zM131.5 166.4v.6l.3-.5z"/>
<path d="M241.4 166.6l.1 .2 .5-.2zM241.5 166.8l.5-.2-.3 .4zM242 166.6l-.3 .4 .3 .1z"/>
<path d="M241.4 166.6l.1 .2 .5-.2zM241.5 166.8l.5-.2-.3 .4zM242 166.6l-.3 .4 .3 .1z"/>
<path d="M241.6 166.6v.2l.4-.2zM241.6 166.8l.4-.2-.2 .3zM242 166.6l-.2 .3 .2 .1z"/>
<path d="M241.6 166.6v.2l.4-.2zM241.6 166.8l.4-.2-.2 .3zM242 166.6l-.2 .3 .2 .1z"/>
<path d="M241.8 166.2l.2 .4v-.5zM241.6 166.3l.2-.1 .2 .4zM241.6 166.3v.3h.4z"/>
<path d="M242 166.6v.4l.2-.1zM242 166.6l.4 .2-.2 .1zM242 166.6l.4 .2v-.2z"/>
<path d="M241.7 166.1l.3 .5v-.6zM241.7 166.1l.3 .5-.5-.3zM241.5 166.3l-.1 .3h.6z"/>
<path d="M242 166.6v.5l.2-.1zM242 166.6l.5 .2-.3 .2zM242 166.6l.5 .2v-.2z"/>
<path d="M241.8 166.2l.2 .4v-.5zM241.6 166.3l.2-.1 .2 .4zM241.6 166.3v.3h.4z"/>
<path d="M242 166.6v.4l.2-.1zM242 166.6l.4 .2-.2 .1zM242 166.6l.4 .2v-.2z"/>
<path d="M241.7 166.1l.3 .5v-.6zM241.7 166.1l.3 .5-.5-.3zM241.5 166.3l-.1 .3h.6z"/>
<path d="M242 166.6v.5l.2-.1zM242 166.6l.5 .2-.3 .2zM242 166.6l.5 .2v-.2z"/>
<path d="M242 166.6h.4v-.3zM242.2 166.2l.2 .1-.4 .3zM242 166.1v.5l.2-.4z"/>
<path d="M242 166.6h.4v-.3zM242.2 166.2l.2 .1-.4 .3zM242 166.1v.5l.2-.4z"/>
<path d="M242 166.6h.5v-.3zM242.2 166.1l.3 .2-.5 .3zM242 166v.6l.2-.5z"/>
<path d="M242 166.6h.5v-.3zM242.2 166.1l.3 .2-.5 .3zM242 166v.6l.2-.5z"/>
</g>
<!-- layer: SYMBOL -->
<path d="M39.9 62.8l3 7.7M52 62.8l3.1 7.7M64.1 62.8l3.1 7.7M76.3 62.8l3 7.7M91.9 63l3 7.8M104 63l3 7.8M116.1 63l3.1 7.8M128.3 63l3 7.8M140.4 63l3 7.8M238.9 62.5l3.1 7.7" fill="none" stroke="#000" stroke-width=".25"/>
<!-- layer: SHEET -->
<path d="M104.9 79.4l2.1 5.4M117.1 79.4l2.1 5.4M129.2 79.4l2.1 5.4M141.3 79.4l2.1 5.4" fill="none" stroke="#000" stroke-width=".25"/>
<g font-size="3.4">
<text x="5.6" y="188.8">OWNER :</text>
<text x="81.2" y="188.7">Project:</text>
<text x="118.7" y="188.8">CONTRACTOR :</text>
</g>
<g font-size="2.8">
<text x="34.8" y="67.5">R2</text>
<text x="46.9" y="67.5">R3</text>
<text x="59.1" y="67.5">R4</text>
<text x="71.2" y="67.5">R5</text>
<text x="86.9" y="67.8">R6</text>
<text x="99.1" y="67.8">R7</text>
<text x="111.2" y="67.8">R8</text>
<text x="123.3" y="67.8">R9</text>
<text x="135.4" y="67.8">R10</text>
<text x="233.8" y="67.3">R11</text>
</g>
<g font-size="2.6">
<text x="12.3" y="26.5">GND(M2)</text>
<text x="251.7" y="26.5">GND(M2)</text>
<text x="7.4" y="31.1">+24Vdc(L+2)</text>
<text x="7.8" y="35.7">D11(Control)</text>
<text x="251.7" y="31.1">+24Vdc(L+2)</text>
<text x="251.8" y="35.7">D11(Control)</text>
<text x="43.7" y="104.4">A1</text>
<text x="41.2" y="109.3">K1</text>
<text x="51.5" y="109.3">KB1</text>
<text x="65.4" y="109.3">K2</text>
<text x="75.8" y="109.3">KB2</text>
<text x="94" y="109.4">K3</text>
<text x="106.1" y="109.4">K4</text>
<text x="118.3" y="109.4">K5</text>
<text x="130.4" y="109.4">K6</text>
<text x="142.6" y="109.4">K7</text>
<text x="238.6" y="109.1">K39</text>
<text x="43.7" y="114.3">A2</text>
<text x="5.6" y="167.7">MP</text>
<text x="262.9" y="167.7">MP</text>
<text x="5.6" y="174.6">PE</text>
<text x="262.9" y="174.6">PE</text>
</g>
<g font-size="1.9">
<text x="107.2" y="82.4">FR4</text>
<text x="119.4" y="82.4">FR5</text>
<text x="131.5" y="82.4">FR6</text>
<text x="143.6" y="82.4">FR7</text>
</g>
<g font-size="1.7">
<text x="189.8" y="187.4">SCALE:</text>
<text x="189.8" y="191.1">DRAWN BY:</text>
<text x="207.1" y="187.4">NTS</text>
<text x="214" y="187.4">FORMAT:</text>
<text x="214.3" y="190.8">DATE:</text>
<text x="223.1" y="187.4">A4</text>
<text x="232.4" y="190.9">TITLE:</text>
<text x="232.5" y="187.5">STATUS:</text>
<text x="256.6" y="187.3">SHEET</text>
<text x="264" y="187.3">9</text>
<text x="266.7" y="187.3">OF 11</text>
<text x="271.3" y="191.5">REV</text>
<text x="189.8" y="194.9">CHECKED BY:</text>
<text x="214.3" y="194.6">DATE:</text>
<text x="271.7" y="193.9">NO.</text>
<text x="189.8" y="202.2">CO. APP.</text>
<text x="189.8" y="198.6">CHECKED BY:</text>
<text x="214.3" y="202">DATE:</text>
<text x="214.3" y="198.3">DATE:</text>
<text x="232.4" y="198.3">DOC NO.:</text>
<text x="273.2" y="200.4">2</text>
</g>
<g font-size="1.5">
<text x="16.9" y="11.9">1</text>
<text x="50" y="11.9">2</text>
<text x="83" y="11.9">3</text>
<text x="116" y="11.9">4</text>
<text x="149" y="11.9">5</text>
<text x="182" y="11.9">6</text>
<text x="215.1" y="11.9">7</text>
<text x="248.1" y="11.9">8</text>
<text x="2.3" y="20.5">F</text>
<text x="277.2" y="18.9">F</text>
<text x="2.2" y="50.6">E</text>
<text x="277" y="50.6">E</text>
<text x="2.2" y="85.3">D</text>
<text x="277.1" y="85.3">D</text>
<text x="2.1" y="120.1">C</text>
<text x="276.7" y="120.1">C</text>
<text x="2.1" y="154.8">B</text>
<text x="276.9" y="153.3">B</text>
<text x="2.1" y="189.6">A</text>
<text x="276.8" y="188.9">A</text>
<text x="16.9" y="205.2">1</text>
<text x="50" y="205.2">2</text>
<text x="83" y="205.2">3</text>
<text x="116.8" y="205.2">4</text>
<text x="149.7" y="205.2">5</text>
<text x="182.4" y="205.2">6</text>
<text x="215.1" y="205.2">7</text>
<text x="249.1" y="205.2">8</text>
</g>
</svg>
